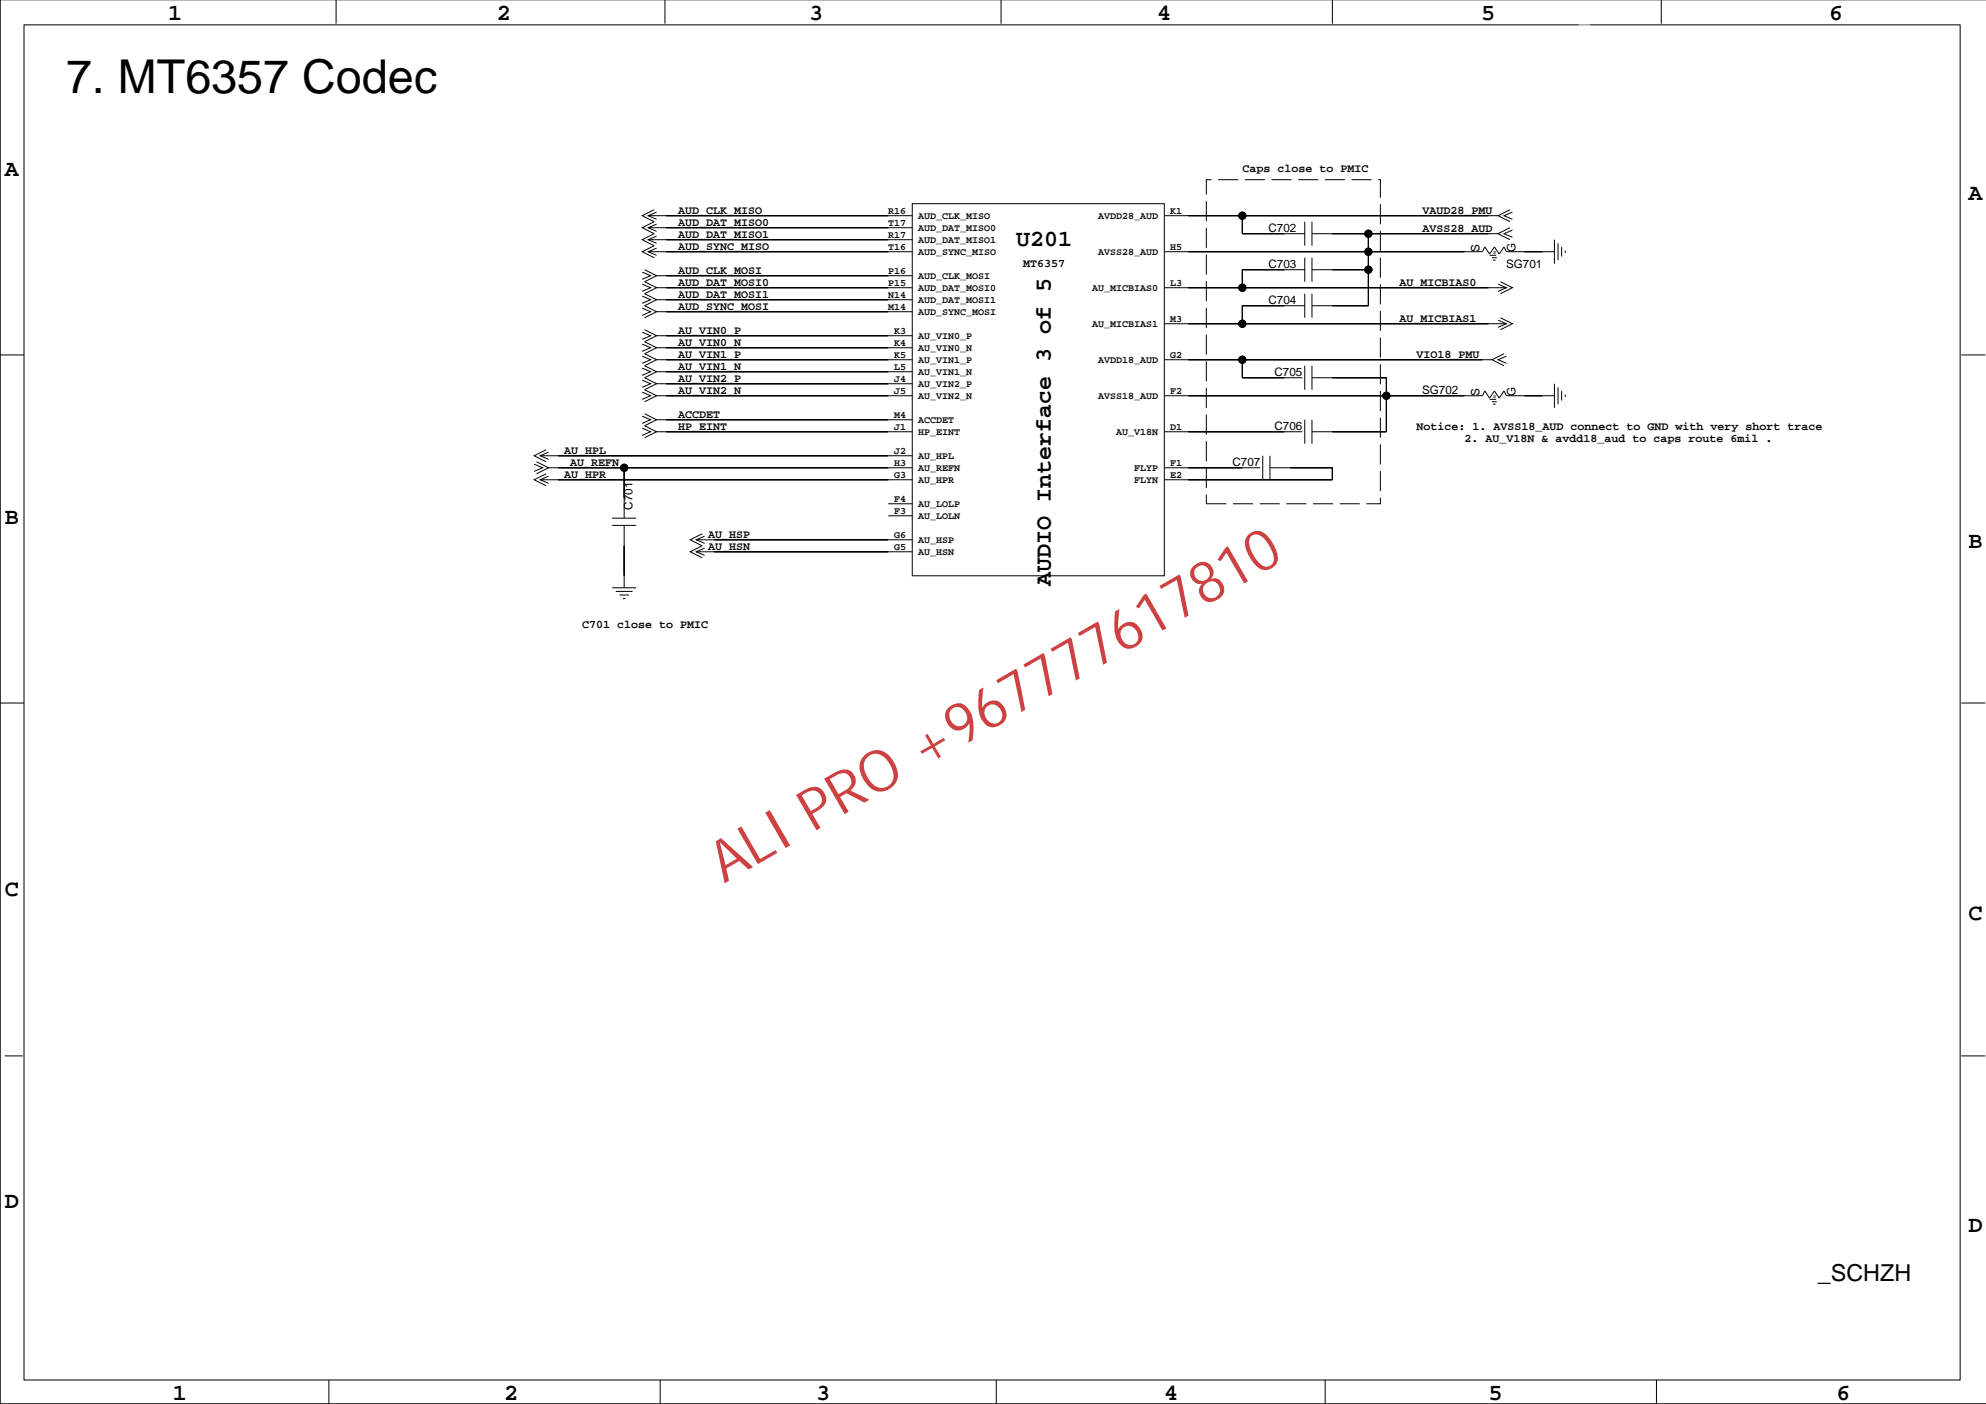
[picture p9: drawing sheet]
<svg xmlns="http://www.w3.org/2000/svg" width="420mm" height="297mm" viewBox="0 0 420 297" stroke-linecap="round" stroke-linejoin="round" font-family="sans-serif">
<g fill="none" stroke="#000" stroke-width=".21">
<path d="M0 -.1v297.1h420.2M71.1 -.1v5.1M140.7 -.1v5.1M211.8 -.1v5.1M281.9 -.1v5.1M351.5 -.1v5.1M5.1 5.3h409.6v286.7h-409.6zM135.9 57.6l1.7 .7-1.7 .8M136.4 57.1l2.5 1.2-2.5 1.3 2.5 1.3-2.5 1.2 2.5 1.3-2.5 1.3 2.5 1.3-2.5 1.2M137.1 45.6h55.9M137.1 53.3h55.9M137.1 50.7h55.9"/>
<path d="M137.1 48.2h55.9M138.4 44.4l-2.5 1.2 2.5 1.3-2.5 1.3 2.5 1.2-2.5 1.3 2.5 1.3-2.5 1.3 2.5 1.2M138.9 44.9l-1.8 .7 1.8 .8M138.9 52.5l-1.8 .8 1.8 .7M138.9 50l-1.8 .7 1.8 .8M138.9 47.4l-1.8 .8 1.8 .7M138.9 58.3h54.1M193 43.1h53.3v78.7h-53.3zM246.3 45.6h70.6M246.3 53.3h67.3l.5-1.1 1 1.6 1.1-1.6 1 1.6 1-1.6 .5 1.1h10.2M262.8 45.6v3.8h13.2M276 57.1h-13.2v3.8"/>
<path d="M276 46.9v5.1M276 54.5v5.1M277.6 49.4h39.3M277.6 57.1h11.9M277.6 46.9v5.1M277.6 54.5v5.1M289.5 49.4v15.3h-11.9M315.1 54h1.4M315.7 54.5h1M315.9 55h.5M317.4 59.6l2.6 1.3-2.6 1.2M319.5 48.2l-2.6 1.2 2.6 1.3"/>
<path d="M319.5 44.4l-2.6 1.2 2.6 1.3M320 48.7l-1.8 .7 1.8 .8M320 44.9l-1.8 .7 1.8 .8M328.9 50.7v5.1M329.6 51.5v3.5M330.4 52.2v2.1M331.1 53v.5M0 75.1h5.1M135.9 70.3l1.7 .7-1.7 .8M135.9 65.2l1.7 .8-1.7 .7M135.9 62.7l1.7 .7-1.7 .8M135.9 75.3l1.7 .8-1.7 .8"/>
<path d="M135.9 72.8l1.7 .8-1.7 .7M135.9 60.1l1.7 .8-1.7 .7M135.9 77.9l1.7 .7-1.7 .8M136.4 69.8l2.5 1.2-2.5 1.3 2.5 1.3-2.5 1.2 2.5 1.3-2.5 1.3 2.5 1.2-2.5 1.3 2.5 1.3-2.5 1.3 2.5 1.2-2.5 1.3M138.9 71h54.1M138.9 66h54.1M138.9 63.4h54.1M138.9 76.1h54.1M138.9 73.6h54.1M138.9 60.9h54.1M138.9 78.6h54.1M246.3 76.1h69.4"/>
<path d="M246.3 60.9h72.4M246.3 68.5h72.4M262.8 76.1v3.8h12.7M276 62.1v5.1M276 77.4v5.1M276 64.7h-13.2v3.8M277.6 62.1v5.1M277.6 77.4v5.1M277.6 79.9h15.7v11.4h-15.7M316.9 60.1l1.8 .8-1.8 .7M316.9 67.7l1.8 .8-1.8 .8M317.4 67.2l2.6 1.3-2.6 1.3"/>
<path d="M318.2 74.8l-2.5 1.3 2.5 1.3M318.7 75.3l-1.8 .8 1.8 .8M414.9 75.1h5.1M113 98.2l1.8 .8-1.8 .7M113.5 97.7l2.6 1.3-2.6 1.2M114.3 96.4h78.7M115.5 95.2l-2.5 1.2 2.5 1.3M116.1 95.7l-1.8 .7 1.8 .8M116.1 99h76.9M132.1 99v10.6M135.9 88l1.7 .8-1.7 .8M135.9 90.6l1.7 .7-1.7 .8"/>
<path d="M135.9 80.4l1.7 .8-1.7 .7M135.9 83l1.7 .7-1.7 .8M136.4 87.5l2.5 1.3-2.5 1.3 2.5 1.2-2.5 1.3M138.9 88.8h54.1M138.9 83.7h54.1M138.9 91.3h54.1M138.9 81.2h54.1M246.3 91.3h29.2M246.3 99h20.3M246.3 83.7h67.3l.5-1 1 1.5 1.1-1.5 1 1.5 1-1.5 .5 1h10.2M267.1 96.4v5.1M268.7 99h13.2v2.5h-35.6"/>
<path d="M268.7 96.4v5.1M276 88.8v5.1M277.6 88.8v5.1M315.1 84.5h1.4M315.7 85h1M315.9 85.5h.5M328.9 81.2v5.1M329.6 81.9v3.6M330.4 82.7v2M331.1 83.5v.5M114.3 101.5h78.7M115.5 100.2l-2.5 1.3 2.5 1.3"/>
<path d="M116.1 100.7l-1.8 .8 1.8 .8M129.5 109.6h5.1M129.5 111.2h5.1M132.1 111.2v13.2M147.3 114.2h45.7M147.3 116.7h45.7M148.6 112.9l-2.6 1.3 2.6 1.3-2.6 1.2 2.6 1.3M149.1 113.4l-1.8 .8 1.8 .8M149.1 116l-1.8 .7 1.8 .8M187.9 106.6h5.1M187.9 109.1h5.1M129.5 124.4h5.1"/>
<path d="M130.3 125.1h3.5M131 125.9h2.1M131.8 126.6h.5M0 148.7h5.1M414.9 148.7h5.1M1 223.4h3.8M414.9 223.4h5.1M69.6 292v5M139.7 292v5M210.8 292v5M280.4 292v5M350.4 292v5"/>
<circle cx="262.8" cy="45.6" r=".76"/>
<circle cx="289.5" cy="53.3" r=".76"/>
<circle cx="289.5" cy="57.1" r=".76"/>
<circle cx="289.5" cy="49.4" r=".76"/>
<circle cx="262.8" cy="68.5" r=".76"/>
<circle cx="262.8" cy="60.9" r=".76"/>
<circle cx="262.8" cy="76.1" r=".76"/>
<circle cx="132" cy="99" r=".76"/>
<circle cx="293.3" cy="83.7" r=".76"/>
</g>
<g fill="#000" stroke="#000" stroke-width=".21">
<path d="M140.9 58.3h47z" fill-rule="evenodd"/>
<path d="M140.9 45.6h47z" fill-rule="evenodd"/>
<path d="M140.9 48.2h47z" fill-rule="evenodd"/>
<path d="M140.9 50.7h47z" fill-rule="evenodd"/>
<path d="M140.9 53.3h47z" fill-rule="evenodd"/>
<path d="M262.8 57.1v3.8z" fill-rule="evenodd"/>
<path d="M262.8 45.6v3.8z" fill-rule="evenodd"/>
<path d="M251.4 45.6h11.4z" fill-rule="evenodd"/>
<path d="M262.8 57.1h8.9z" fill-rule="evenodd"/>
<path d="M262.8 49.4h8.9z" fill-rule="evenodd"/>
<path d="M289.5 57.1v7.6z" fill-rule="evenodd"/>
<path d="M281.9 57.1h7.6z" fill-rule="evenodd"/>
<path d="M289.5 53.3v3.8z" fill-rule="evenodd"/>
<path d="M281.9 49.4h7.6z" fill-rule="evenodd"/>
<path d="M289.5 49.4v3.9z" fill-rule="evenodd"/>
<path d="M251.4 53.3h38.1z" fill-rule="evenodd"/>
<path d="M289.5 53.3h20.3z" fill-rule="evenodd"/>
<path d="M289.5 49.4h25.4z" fill-rule="evenodd"/>
<path d="M262.8 45.6h52.1z" fill-rule="evenodd"/>
<path d="M322.5 53.3h3.8z" fill-rule="evenodd"/>
<path d="M140.9 71h47z" fill-rule="evenodd"/>
<path d="M140.9 73.6h47z" fill-rule="evenodd"/>
<path d="M140.9 63.4h47z" fill-rule="evenodd"/>
<path d="M140.9 66h47z" fill-rule="evenodd"/>
<path d="M140.9 60.9h47z" fill-rule="evenodd"/>
<path d="M140.9 78.6h47z" fill-rule="evenodd"/>
<path d="M140.9 76.1h47z" fill-rule="evenodd"/>
<path d="M262.8 76.1v3.8z" fill-rule="evenodd"/>
<path d="M251.4 76.1h11.4z" fill-rule="evenodd"/>
<path d="M251.4 60.9h11.4z" fill-rule="evenodd"/>
<path d="M262.8 64.7v3.8z" fill-rule="evenodd"/>
<path d="M251.4 68.5h11.4z" fill-rule="evenodd"/>
<path d="M262.8 79.9h8.9z" fill-rule="evenodd"/>
<path d="M262.8 64.7h8.9z" fill-rule="evenodd"/>
<path d="M281.9 64.7h7.6z" fill-rule="evenodd"/>
<path d="M281.9 79.9h11.4z" fill-rule="evenodd"/>
<path d="M293.3 79.9v3.8z" fill-rule="evenodd"/>
<path d="M262.8 76.1h50.8z" fill-rule="evenodd"/>
<path d="M262.8 60.9h52.1z" fill-rule="evenodd"/>
<path d="M262.8 68.5h52.1z" fill-rule="evenodd"/>
<path d="M132.1 99v6.3z" fill-rule="evenodd"/>
<path d="M118.1 99h14z" fill-rule="evenodd"/>
<path d="M132.1 99h55.8z" fill-rule="evenodd"/>
<path d="M140.9 81.2h47z" fill-rule="evenodd"/>
<path d="M140.9 83.7h47z" fill-rule="evenodd"/>
<path d="M140.9 88.8h47z" fill-rule="evenodd"/>
<path d="M118.1 96.4h69.8z" fill-rule="evenodd"/>
<path d="M140.9 91.3h47z" fill-rule="evenodd"/>
<path d="M251.4 99h11.4z" fill-rule="evenodd"/>
<path d="M251.4 91.3h20.3z" fill-rule="evenodd"/>
<path d="M273 99h8.9z" fill-rule="evenodd"/>
<path d="M281.9 99v2.5z" fill-rule="evenodd"/>
<path d="M281.9 91.3h11.4z" fill-rule="evenodd"/>
<path d="M293.3 83.7v7.6z" fill-rule="evenodd"/>
<path d="M251.4 83.7h41.9z" fill-rule="evenodd"/>
<path d="M293.3 83.7h16.5z" fill-rule="evenodd"/>
<path d="M322.5 83.7h3.8z" fill-rule="evenodd"/>
<path d="M132.1 115.5v6.3z" fill-rule="evenodd"/>
<path d="M118.1 101.5h69.8z" fill-rule="evenodd"/>
<path d="M151.1 116.7h36.8z" fill-rule="evenodd"/>
<path d="M151.1 114.2h36.8z" fill-rule="evenodd"/>
<path d="M251.4 101.5h30.5z" fill-rule="evenodd"/>
<circle cx="262.8" cy="45.6" r=".76"/>
<circle cx="289.5" cy="53.3" r=".76"/>
<circle cx="289.5" cy="57.1" r=".76"/>
<circle cx="289.5" cy="49.4" r=".76"/>
<circle cx="262.8" cy="68.5" r=".76"/>
<circle cx="262.8" cy="60.9" r=".76"/>
<circle cx="262.8" cy="76.1" r=".76"/>
<circle cx="132" cy="99" r=".76"/>
<circle cx="293.3" cy="83.7" r=".76"/>
</g>
<path d="M255.2 38h36.8v68.6h-36.8z" fill="none" stroke="#000" stroke-width=".21" stroke-dasharray="4.2 1.4" stroke-linecap="butt"/>
<path d="M334 3.4h2.4v30.3h-2.4z" fill="#fff"/>
<text font-size="12.2" fill="#bf0000" x="153.2" y="187" transform="rotate(-30 153.2 187)">ALI PRO +967777617810</text>
<text font-size="9.9" x="14" y="19.8">7. MT6357 Codec</text>
<g font-size="4.9">
<text x="35.6" y="4.1">1</text>
<text x="105.1" y="4.1">2</text>
<text x="171.2" y="4.1">3</text>
<text x="244.8" y="4.1">4</text>
<text x="313.4" y="4.1">5</text>
<text x="387" y="4.1">6</text>
<text x="1" y="37.1">A</text>
<text x="416.5" y="42.2">A</text>
<text x="215" y="52.1">U201</text>
<text x="1" y="110.8">B</text>
<text x="416.5" y="115.9">B</text>
<text x="222.3" y="123.9" transform="rotate(-90 222.3 123.9)">AUDIO Interface 3 of 5</text>
<text x="1" y="189.5">C</text>
<text x="416.5" y="194.6">C</text>
<text x="1" y="255.5">D</text>
<text x="416.5" y="260.6">D</text>
<text x="384.6" y="270.9">_SCHZH</text>
<text x="36.6" y="296.2">1</text>
<text x="106.7" y="296.2">2</text>
<text x="172.7" y="296.2">3</text>
<text x="246.3" y="296.2">4</text>
<text x="314.9" y="296.2">5</text>
<text x="388.5" y="296.2">6</text>
</g>
<g font-size="2.5">
<text x="262.8" y="36.3">Caps close to PMIC</text>
<text x="143.5" y="45.2">AUD_CLK_MISO</text>
<text x="143.5" y="47.7">AUD_DAT_MISO0</text>
<text x="300.9" y="45.2">VAUD28_PMU</text>
<text x="143.5" y="50.3">AUD_DAT_MISO1</text>
<text x="143.5" y="52.8">AUD_SYNC_MISO</text>
<text x="268.4" y="49">C702</text>
<text x="300.9" y="49">AVSS28_AUD</text>
<text x="313" y="53.3" transform="rotate(-90 313 53.3)">S</text>
<text x="320.6" y="53.3" transform="rotate(-90 320.6 53.3)">G</text>
<text x="143.5" y="57.9">AUD_CLK_MOSI</text>
<text x="216.5" y="56.5">MT6357</text>
<text x="268.4" y="56.6">C703</text>
<text x="318.6" y="56.6">SG701</text>
<text x="143.5" y="63">AUD_DAT_MOSI1</text>
<text x="143.5" y="65.5">AUD_SYNC_MOSI</text>
<text x="143.5" y="60.4">AUD_DAT_MOSI0</text>
<text x="268.4" y="64.2">C704</text>
<text x="296" y="60.4">AU_MICBIAS0</text>
<text x="143.5" y="70.6">AU_VIN0_P</text>
<text x="296" y="68.1">AU_MICBIAS1</text>
<text x="143.5" y="73.1">AU_VIN0_N</text>
<text x="143.5" y="75.7">AU_VIN1_P</text>
<text x="299.7" y="75.7">VIO18_PMU</text>
<text x="143.5" y="80.7">AU_VIN2_P</text>
<text x="143.5" y="83.3">AU_VIN2_N</text>
<text x="143.5" y="78.2">AU_VIN1_N</text>
<text x="269.6" y="79.5">C705</text>
<text x="300.9" y="83.3">SG702</text>
<text x="313" y="83.7" transform="rotate(-90 313 83.7)">S</text>
<text x="320.6" y="83.7" transform="rotate(-90 320.6 83.7)">G</text>
<text x="143.5" y="88.4">ACCDET</text>
<text x="119.4" y="96">AU_HPL</text>
<text x="143.5" y="90.9">HP_EINT</text>
<text x="269.6" y="90.9">C706</text>
<text x="299.7" y="90.9">Notice: 1. AVSS18_AUD connect to GND with very short trace</text>
<text x="309.8" y="93.4">2. AU_V18N &amp; avdd18_aud to caps route 6mil .</text>
<text x="119.4" y="101.1">AU_HPR</text>
<text x="120.6" y="98.5">AU_REFN</text>
<text x="260.7" y="98.5">C707</text>
<text x="133.8" y="107.9" transform="rotate(-90 133.8 107.9)">C701</text>
<text x="149.8" y="113.8">AU_HSP</text>
<text x="149.8" y="116.3">AU_HSN</text>
<text x="123.2" y="132.8">C701 close to PMIC</text>
</g>
<g font-size="2.1">
<text x="187.9" y="47.8">T17</text>
<text x="187.9" y="45.3">R16</text>
<text x="194.3" y="46.2">AUD_CLK_MISO</text>
<text x="232.4" y="46.2">AVDD28_AUD</text>
<text x="247.6" y="45.3">K1</text>
<text x="187.9" y="52.9">T16</text>
<text x="187.9" y="50.3">R17</text>
<text x="194.3" y="48.8">AUD_DAT_MISO0</text>
<text x="194.3" y="51.3">AUD_DAT_MISO1</text>
<text x="194.3" y="53.8">AUD_SYNC_MISO</text>
<text x="232.4" y="53.8">AVSS28_AUD</text>
<text x="247.6" y="52.9">H5</text>
<text x="187.9" y="58">P16</text>
<text x="194.3" y="58.9">AUD_CLK_MOSI</text>
<text x="187.9" y="65.6">M14</text>
<text x="187.9" y="63">N14</text>
<text x="187.9" y="60.5">P15</text>
<text x="194.3" y="61.5">AUD_DAT_MOSI0</text>
<text x="194.3" y="64">AUD_DAT_MOSI1</text>
<text x="231.1" y="61.5">AU_MICBIAS0</text>
<text x="247.6" y="60.5">L3</text>
<text x="189.2" y="70.7">K3</text>
<text x="194.3" y="66.5">AUD_SYNC_MOSI</text>
<text x="194.3" y="71.6">AU_VIN0_P</text>
<text x="231.1" y="69.1">AU_MICBIAS1</text>
<text x="247.6" y="68.1">M3</text>
<text x="189.2" y="75.7">K5</text>
<text x="189.2" y="73.2">K4</text>
<text x="194.3" y="74.2">AU_VIN0_N</text>
<text x="194.3" y="76.7">AU_VIN1_P</text>
<text x="232.4" y="76.7">AVDD18_AUD</text>
<text x="247.6" y="75.7">G2</text>
<text x="189.2" y="83.4">J5</text>
<text x="189.2" y="80.8">J4</text>
<text x="189.2" y="78.3">L5</text>
<text x="194.3" y="79.2">AU_VIN1_N</text>
<text x="194.3" y="81.8">AU_VIN2_P</text>
<text x="247.6" y="83.4">F2</text>
<text x="189.2" y="88.4">M4</text>
<text x="194.3" y="84.3">AU_VIN2_N</text>
<text x="194.3" y="89.4">ACCDET</text>
<text x="232.4" y="84.3">AVSS18_AUD</text>
<text x="189.2" y="91">J1</text>
<text x="194.3" y="91.9">HP_EINT</text>
<text x="236.2" y="91.9">AU_V18N</text>
<text x="247.6" y="91">D1</text>
<text x="189.2" y="101.1">G3</text>
<text x="189.2" y="98.6">H3</text>
<text x="189.2" y="96">J2</text>
<text x="194.3" y="97">AU_HPL</text>
<text x="194.3" y="99.6">AU_REFN</text>
<text x="240" y="99.6">FLYP</text>
<text x="247.6" y="101.1">E2</text>
<text x="247.6" y="98.6">F1</text>
<text x="189.2" y="106.2">F4</text>
<text x="194.3" y="102.1">AU_HPR</text>
<text x="194.3" y="107.2">AU_LOLP</text>
<text x="240" y="102.1">FLYN</text>
<text x="189.2" y="113.8">G6</text>
<text x="189.2" y="108.7">F3</text>
<text x="194.3" y="109.7">AU_LOLN</text>
<text x="189.2" y="116.4">G5</text>
<text x="194.3" y="114.8">AU_HSP</text>
<text x="194.3" y="117.3">AU_HSN</text>
</g>
<g font-size="1.1">
<text x="315.9" y="53.8">S</text>
<text x="315.9" y="84.3">S</text>
</g>
</svg>
